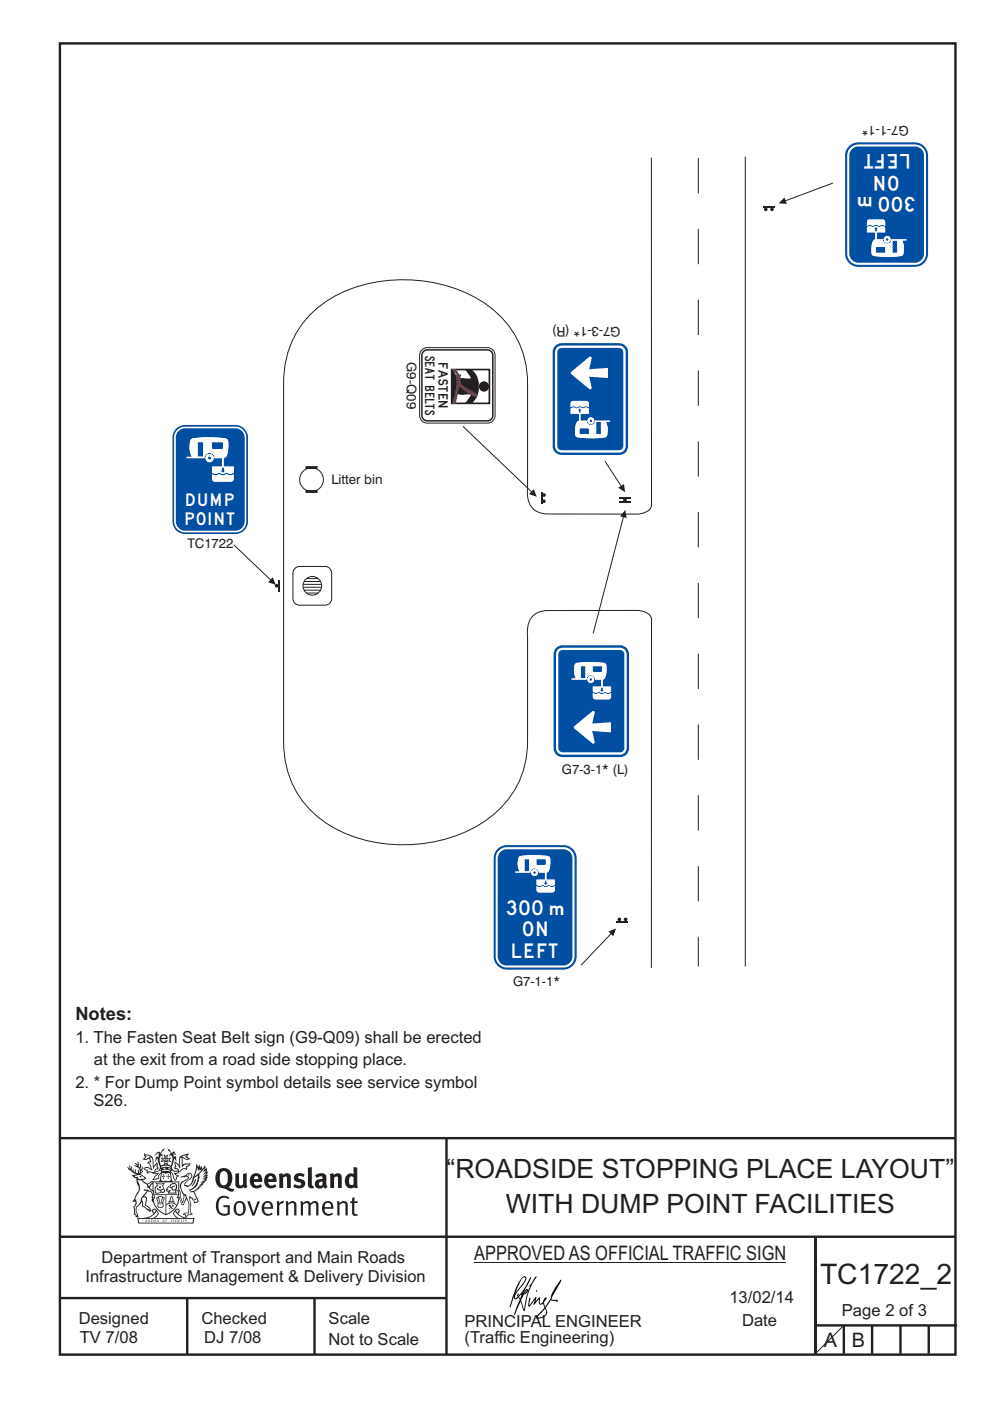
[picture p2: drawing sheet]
<svg xmlns="http://www.w3.org/2000/svg" width="210mm" height="297mm" viewBox="0 0 210 297" stroke-linecap="round" stroke-linejoin="round" font-family="sans-serif">
<g fill="none" stroke="#231f20" stroke-width=".51">
<path d="M12.7 9.2h190v278h-190zM12.7 241.3h189.9M94.7 241.4v45.8M12.7 275.2h82M12.7 262.2h190.1M39.7 275.2v12M66.7 275.2v12M173 262.2v24.8M173 281h30M179 281v6M185 281v6M191 281v6"/>
<path d="M197 281v6"/>
</g>
<path d="M100.6 267.7h66.2" fill="none" stroke="#231f20" stroke-width=".21"/>
<g fill="#231f20">
<path d="M47 248.5a2.55 2.55 0 0 0 0 2.7l.3 .1a.81 .81 0 0 0 1-.9v-.6a1.04 1.04 0 0 0-1.1-1.5zM46.3 248.1a1.82 1.82 0 0 1 2.1-.2 1.82 1.82 0 0 1 .9 1.9 2.29 2.29 0 0 1-.8 1.9l.7 .3h.5l-.2 .6a2.87 2.87 0 0 1-2-.7 2.12 2.12 0 0 1-1.7-3.1z" fill-rule="evenodd"/>
<path d="M49.9 248.9l.8-.2v2a.46 .46 0 0 0 .2 .6 .46 .46 0 0 0 .7-.2v-2.2l.7-.2v2.4l.2 .5-.6 .4-.2-.3a1.02 1.02 0 0 1-1.2 .2 1.02 1.02 0 0 1-.6-1.1z" fill-rule="evenodd"/>
<path d="M54 249.5l-.1 .5h.9a.49 .49 0 0 0-.2-.6 .49 .49 0 0 0-.6 .1zM53.4 249.2a1.34 1.34 0 0 1 1.6-.3 1.34 1.34 0 0 1 .6 1.5v.2h-1.7a.77 .77 0 0 0 .5 .8 .77 .77 0 0 0 .9-.3l.3 .4a1.59 1.59 0 0 1-2.1 .2 1.59 1.59 0 0 1-.4-2z" fill-rule="evenodd"/>
<path d="M57 249.5l-.1 .5h.9a.49 .49 0 0 0-.2-.6 .49 .49 0 0 0-.6 .1zM56.4 249.2a1.34 1.34 0 0 1 1.6-.3 1.34 1.34 0 0 1 .7 1.5v.2h-1.8a.77 .77 0 0 0 .5 .8 .77 .77 0 0 0 .9-.3l.3 .4a1.59 1.59 0 0 1-2 .2 1.59 1.59 0 0 1-.5-2z" fill-rule="evenodd"/>
<path d="M59.1 248.9l.8-.2 .1 .4a.95 .95 0 0 1 1-.3 .95 .95 0 0 1 .7 .8v2.3h-.8v-2.3a.46 .46 0 0 0-.8 .1v2.2h-.9z" fill-rule="evenodd"/>
<path d="M62.5 249.1a1.75 1.75 0 0 1 2.1-.1l-.2 .5-.6-.2a.43 .43 0 0 0-.6 .3l.4 .3a1.04 1.04 0 0 1 1.2 1.2 1.04 1.04 0 0 1-1.4 .9l-1.2-.4 .3-.6 1 .4 .4-.4a.88 .88 0 0 0-1-.5l-.4-.2-.1-.4z" fill-rule="evenodd"/>
<path d="M65.3 247.6l.8-.2 .1 3.8 .2 .2 .2 .5a.88 .88 0 0 1-1-.1 .88 .88 0 0 1-.3-1z" fill-rule="evenodd"/>
<path d="M67.8 250.6a.43 .43 0 0 0-.1 .7 .43 .43 0 0 0 .7-.1v-.7zM66.8 249.2a1.7 1.7 0 0 1 2.4 .1v1.8l.3 .4-.4 .5-.5-.3a1.03 1.03 0 0 1-1.7-.2 1.03 1.03 0 0 1 .8-1.5h.7v-.4a.8 .8 0 0 0-1.2 .1z" fill-rule="evenodd"/>
<path d="M69.9 248.9l.8-.2 .1 .4a.95 .95 0 0 1 1-.3 .95 .95 0 0 1 .7 .8v2.3h-.8v-2.3a.46 .46 0 0 0-.8 .1v2.2h-.8z" fill-rule="evenodd"/>
<path d="M74.3 249.5a1.48 1.48 0 0 0 0 1.7l.4 .1 .3-.2v-1.5l-.3-.2zM75 247.4l.8 .2 .1 4.3h-.7l-.1-.2a1.26 1.26 0 0 1-1.4 0 1.26 1.26 0 0 1-.6-1.3 1.29 1.29 0 0 1 .5-1.3 1.29 1.29 0 0 1 1.4-.2z" fill-rule="evenodd"/>
<path d="M46.4 253.9a1.72 1.72 0 0 1 2.2 0l-.2 .3a1.24 1.24 0 0 0-1.4-.1 1.24 1.24 0 0 0-.7 1.3 1.49 1.49 0 0 0 1.3 2l.7-.2v-1.3h-.9l-.1-.4h1.4v2a1.93 1.93 0 0 1-2.2-.1 1.93 1.93 0 0 1-.7-2.2l.2-.7z" fill-rule="evenodd"/>
<path d="M50.3 255.2a1.65 1.65 0 0 0 .3 2.2 .99 .99 0 0 0 1-1.5 .78 .78 0 0 0-.4-.8 .78 .78 0 0 0-.9 .1zM50 254.9a1.33 1.33 0 0 1 1.6-.1 1.33 1.33 0 0 1 .5 1.5 1.31 1.31 0 0 1-1.3 1.5 1.31 1.31 0 0 1-1.3-1.6l.1-.5z" fill-rule="evenodd"/>
<path d="M52.5 254.7l.4-.1 .9 2.6 .8-2.5h.5l-1.1 3h-.5z" fill-rule="evenodd"/>
<path d="M56.2 255.2l-.2 .7h1.4a.7 .7 0 0 0-.3-.8 .7 .7 0 0 0-.9 .1zM55.9 255a1.22 1.22 0 0 1 1.5-.2 1.22 1.22 0 0 1 .5 1.5h-1.9a.93 .93 0 0 0 .5 1 .93 .93 0 0 0 1.2-.2l.1 .3a1.43 1.43 0 0 1-1.7 .1 1.43 1.43 0 0 1-.6-1.7z" fill-rule="evenodd"/>
<path d="M58.7 254.8l.4-.2 .1 .5 .4-.3 .6-.2-.2 .6a.66 .66 0 0 0-.8 .6v1.9h-.4z" fill-rule="evenodd"/>
<path d="M60.6 254.8l.4-.2 .1 .5a.94 .94 0 0 1 1-.4 .94 .94 0 0 1 .8 .7v2.3h-.5l-.1-2.5a.81 .81 0 0 0-1.2 .3v2.2h-.4z" fill-rule="evenodd"/>
<path d="M63.7 254.7l.5-.1 .1 .5 .4-.3a.78 .78 0 0 1 1.1 .3 .9 .9 0 0 1 1-.5 .9 .9 0 0 1 .7 .8v2.3h-.4l-.1-2.5a.67 .67 0 0 0-1.1 .3v2.2h-.5v-2.4l-.4-.2-.7 .4v2.2h-.5z" fill-rule="evenodd"/>
<path d="M69 255.2l-.2 .7h1.4a.7 .7 0 0 0-.3-.8 .7 .7 0 0 0-.9 .1zM68.7 255a1.22 1.22 0 0 1 1.5-.2 1.22 1.22 0 0 1 .5 1.5h-1.9a.93 .93 0 0 0 .5 1 .93 .93 0 0 0 1.2-.2l.1 .3a1.44 1.44 0 0 1-1.7 .1 1.44 1.44 0 0 1-.6-1.7z" fill-rule="evenodd"/>
<path d="M71.4 254.8l.5-.2 .1 .5a.94 .94 0 0 1 1-.4 .94 .94 0 0 1 .7 .7v2.3h-.4l-.1-2.5a.81 .81 0 0 0-1.2 .3v2.2h-.5z" fill-rule="evenodd"/>
<path d="M74.7 254l.5-.2v.9h.7l-.1 .4h-.7l.1 2.2 .1 .1h.5l.1 .3a.75 .75 0 0 1-1.2-.6v-2h-.4v-.4h.4z" fill-rule="evenodd"/>
<path d="M30.8 244.9l1.1 .3-.9 .5h-.4l.5-.5zM31.8 245.5l.2-.1a2.44 2.44 0 0 1 .4 2l.1 .4 .7-1-.1 .6 .3 .3a.57 .57 0 0 0-.6 .8l-1-.2-.5 .2 .1-.5-.7-.2 .6-.2 1 .5 .1-.1-.6-1.3-.2-.1 .5-.1zM30.7 244.5l-.2 .4 .3 .4-.6 .4a1.04 1.04 0 0 0 1.4-.1l.2 .7h-.4l-.2 .4a.94 .94 0 0 1 .9 1.1l-.2-.1a1.16 1.16 0 0 0-1.5-.1l.3 .4 .4 .2 .1 .5 .2 .2v-.2a.94 .94 0 0 1 1.1 .2h.9l-1.2 1.2a1.13 1.13 0 0 0 1.2-.2l.4-.1-.1-.4 .5-.7a.83 .83 0 0 0-.6 1.1l-.3-.1-.7 .3 1.1-1.4-.5 .2-.5-.1 1.3-.5-.2-.2-.8 .4v-.3l.2-.2 .3 .1 .1-.3-.2-.4v-.6l-.2-.3-.6 .9v-.7a1.42 1.42 0 0 0-1.7-1.8z" fill-rule="evenodd"/>
<path d="M38.5 245.3l.5-.3 .7-.1-.6 .3 .8 .5h-.3zM38.3 245.5h.2l.1 2a1.69 1.69 0 0 1 1.5-.7l-.7 .5 .1 .5a1.1 1.1 0 0 0-1.5 .6l-.1-.5-.2-.2h-.5l.2-.4-.2-.7a1.42 1.42 0 0 1 .8 1.1l.2-.1zM37.1 246.2l.1 1-.2 .3v.5l.6-.1 .1 .2a.96 .96 0 0 1-1.1-.1l-.1 .1a1.06 1.06 0 0 0 1.3 .2v.1a.72 .72 0 0 1-1 .2l.3 .5 .6 .3-.4 .1-.1 .7-.3-.4-.3-1.1-.4-.4 .4 .9a1.54 1.54 0 0 0 .6 1.2l.2-.3a.58 .58 0 0 1 .5-.7l.1-.2h-.3l-.4-.3 .9-.5a.93 .93 0 0 1 1.1-.5l.1 .2 .2-.1 .1-.5a.99 .99 0 0 0 .7-.9l-1.3 .1-.4 .3v-1.5l.9 .4 .8-.3h-.3l-.5-.4 .4-.7-.7 .2a1.46 1.46 0 0 0-1.3 2.1v.4l-.2-.4z" fill-rule="evenodd"/>
<path d="M35.6 248.9l.2 .1-.1 .4h.3l-.3 .1v.5l-.1-.6h-.3l.3-.1z" fill-rule="evenodd"/>
<path d="M34.6 248.9l.2 .1-.1 .3 .4 .1h-.4v.6l-.1-.5-.3-.1h.3z" fill-rule="evenodd"/>
<path d="M34.3 248.8a.57 .57 0 0 1 .9 .2 .57 .57 0 0 1 .9-.2l.2 1.4-.2 .1a.57 .57 0 0 1-.9-.1 .69 .69 0 0 1-1.1 0zM34.2 248.1l-.3 2.1-.2 .4h2.9l-.1-.4-.3-2.1h-.2v.3l-.8-.1-.9 .1 .1-.3z" fill-rule="evenodd"/>
<path d="M34.2 252.4a.3 .3 0 0 0 .6 0 .3 .3 0 0 0-.6 0zM33.3 251l.3 .3-.3 .3a.79 .79 0 0 0 0 1.3l.8-.2-.1-.3a.55 .55 0 0 1-.7-.6h.1l.1 .3 .4 .1 .8-.2-.4-.7 .4-.3-.7 .1zM33 250.7l1.1 .2 .9-.2-.4 .7 .4 1.1a.56 .56 0 0 1-.8 .3l-.2 .1a.73 .73 0 0 1-.9 .1 .73 .73 0 0 1-.3-.9v-.4l.5-.4z" fill-rule="evenodd"/>
<path d="M35.6 251.9l.7-.5a.58 .58 0 0 1 1-.1 .58 .58 0 0 1-.5 .9l-.2-.3a.43 .43 0 0 1 .6-.3v-.1a.57 .57 0 0 0-.8 .2l-.2-.1-.3 .2 .4 .1a.55 .55 0 0 0 .9 .5v.5h-1.3l.3-.4-.1-.2-.6 .1 .2-.2-.2-.1zM35.4 251.8l-.1 .2a.39 .39 0 0 0 .2 .7l.3-.1-.2 .5h1.9l-.1-.8a.86 .86 0 0 0-.1-1.4 .86 .86 0 0 0-1.3 .4z" fill-rule="evenodd"/>
<path d="M36 254.8h.8v.2h-.8zM36.4 253.8l.2 .8h-.4zM36.4 253.5l-.3 .5-.1 .6h-.2v.4l-.7 .4 .1 .2a1.48 1.48 0 0 1 2.2 .1l.2-.1-.6-.5v-.5h-.2l-.1-.6z" fill-rule="evenodd"/>
<path d="M35.8 255.4l.3 .1 .2 .3 .3-.2-.2-.2a.38 .38 0 0 1 .4 .5l-.1-.2-.3 .3 .3 .2-.3 .2-.1-.3-.4 .3-.1-.2 .4-.3-.2-.1-.1 .1z" fill-rule="evenodd"/>
<path d="M34.5 254h.2v.2l-.3 .6h-.1zM33.6 255.3h.9v.2a.55 .55 0 0 1-.8 .4v-.2h-.2zM33.4 254h.2l.2 .8h-.2zM33.6 255h.8l.1 .1-.8 .1zM33.8 253.7h.5l-.2 1.1h-.2zM33.3 253.8l-.1 .3 .3 1.2a.48 .48 0 0 0-.1 .5 .48 .48 0 0 0 .4 .3l.6-.1a.49 .49 0 0 0 .2-.7l.3-1.2-.1-.3a1.42 1.42 0 0 0-1.5 0z" fill-rule="evenodd"/>
<path d="M33.6 251.6h.5l.1 .3h-.4z" fill-rule="evenodd"/>
<path d="M41.3 250.1l.3-.2-.2 .9-.6 .7h-.2l.5-.7z" fill-rule="evenodd"/>
<path d="M39.7 249l.3-.2 .5 .2a.88 .88 0 0 1-.6 1.1 1.22 1.22 0 0 0-.8 1.3l.5 .2a.72 .72 0 0 0 .9-.4l.5-.8 .2-.6 .8-.6v.3a2.85 2.85 0 0 1-2 2.8l.1 .1a2.13 2.13 0 0 0 1.9-1.5l-.1-.2a2.01 2.01 0 0 0 .3-1.8l1.2-1.3-.4 1 .7-.5-.7 1 .8-.4-.8 .8 .7-.1-.9 .5 .8-.1-.8 .4h.7l-.8 .3 .3 .2h-.4l.2 .4-.4-.1 .2 .3h-.4l.1 .3h-.1a2.16 2.16 0 0 1-2 1l.1 .2h.4a.76 .76 0 0 1 .7 .7l.5 1.2-.6 .2a1.45 1.45 0 0 0-1.2-1.3l.3 1.8-.1 1.9 .4 .2a1.07 1.07 0 0 0-1.2 .4v-.3l-.5-.2a.87 .87 0 0 1 1-.1l.1-.7a4.4 4.4 0 0 0-.6-3.1l-.1-.3h-.2a2.16 2.16 0 0 1-.7-2.2l.3-.3 1.2-.8a.55 .55 0 0 0-.4-.7zM37.8 252.4a.76 .76 0 0 1 .3 1.1l.6 1.6 .4-1.7 .2 .1a.61 .61 0 0 1-.1 .9l-.3 .9h-.2l-.7-1.6-.3 .1a1.18 1.18 0 0 0 .1-1.4zM41.8 247.5l.2 .8 .3-.6v.6l.3-.5a1.9 1.9 0 0 1-1.1 1.4l-.3 .3zM38.2 249.6l1.4-.1 .2 .1v.3l-.5 .3a1.26 1.26 0 0 0-1 1.9l.2 .7a1.84 1.84 0 0 1 .2 2l-.4-1.3a.96 .96 0 0 0-.4-1.3l-.4 .3a.78 .78 0 0 1-.1 1.3l.2 .2h.4l.4 1.1a.38 .38 0 0 0 .2 .4 .38 .38 0 0 0 .4-.1l.6-1.2a2.94 2.94 0 0 1 .3 2.5v.5l-.8-.1-.3 .4v.2l.4-.1 .1 .4 .2 .1a1.02 1.02 0 0 1 1.3-.5l-.1-.4-.3-.1 .2-1.7-.3-1.4 .1 .1a1.14 1.14 0 0 1 .7 .9 .63 .63 0 0 0 .9-.2 .63 .63 0 0 0-.2-.8l-.6-1.3 .9-.6 .2-.3 .2-.1v-.2h.3l-.1-.3h.4l-.1-.3 .5-.1-.2-.2 .5-.4 .1-.2-.3 .1 .5-.6-.3 .1 .3-.6-.4 .1 .4-.5v-.3l-.3 .2 .1-.6v-.3l-.4 .3-.1-.8-.5 .8-.2-.7-.2 .5-.3-.8-.1 .6-.5-.8-.1 1.4-.7 1.9a1.81 1.81 0 0 1-.9 1.4l-.6-.2a1.75 1.75 0 0 1 1.1-1.2 .75 .75 0 0 0 .1-1.3 .75 .75 0 0 0-1.2 .5z" fill-rule="evenodd"/>
<path d="M41.2 254.2l.3-.1 .1 .3h-.4z" fill-rule="evenodd"/>
<path d="M29.4 258.4h11.6l-.2 .8h-11.3zM31.3 258.2l.5-.1a2.48 2.48 0 0 0 1.4-1.3l.2 .6-.5 .5-.4 .3zM32.5 256.6l.3-.2 .2 .2-.3 .6zM37.2 256.8a2.65 2.65 0 0 0 1.8 1.4h-1.1l-.5-.3-.5-.5zM37.4 256.6l.2-.2 .3 .2-.3 .6zM29.2 258.2l.1 1.2h11.7l.3-1.1-.2-.1a4.1 4.1 0 0 1-3.3-.9l.3-.4-.1-.5a1.06 1.06 0 0 0-1.3 .9l.2 .4 .6 .5h-4.7l.3-.1a.84 .84 0 0 0 .6-.7 .84 .84 0 0 0-.5-.9l-.3-.2-.5 .1-.1 .5 .3 .4a4.2 4.2 0 0 1-3.4 .9z" fill-rule="evenodd"/>
<path d="M31 258.7l.1 .2h-.2zM31 258.6l-.3 .5 .4-.1 .2 .1z" fill-rule="evenodd"/>
<path d="M31.3 258.6h.2v.4a.25 .25 0 0 0 .3-.1 .25 .25 0 0 0-.1-.3h.1a.29 .29 0 0 1 0 .4 .29 .29 0 0 1-.4 0 .29 .29 0 0 1 0-.4z" fill-rule="evenodd"/>
<path d="M32.2 258.6a.22 .22 0 0 1 .3 .2 .22 .22 0 0 1-.3 .2zM32 258.6v.5a.33 .33 0 0 0 .5-.1 .33 .33 0 0 0 0-.4 .33 .33 0 0 0-.5 0z" fill-rule="evenodd"/>
<path d="M32.9 258.7l.1 .2h-.2zM32.9 258.6l-.2 .5 .3-.1 .2 .1z" fill-rule="evenodd"/>
<path d="M33.3 258.6h.2v.2l.3-.2-.2 .2 .2 .3-.3-.2-.1 .2h-.1l.2-.3z" fill-rule="evenodd"/>
<path d="M34.7 258.7l.1 .2h-.2zM34.7 258.6l-.3 .5 .4-.1 .2 .1z" fill-rule="evenodd"/>
<path d="M35 258.6h.4h-.1v.5h-.2l.1-.5z" fill-rule="evenodd"/>
<path d="M36.2 258.6h.3h-.2v.2h.2h-.2l.1 .3h-.2z" fill-rule="evenodd"/>
<path d="M36.7 258.6h.2v.5h-.2z" fill-rule="evenodd"/>
<path d="M37.3 258.6a.22 .22 0 0 1 .3 .2 .22 .22 0 0 1-.3 .2zM37.1 258.6v.5a.33 .33 0 0 0 .5-.1 .33 .33 0 0 0 0-.4 .33 .33 0 0 0-.5 0z" fill-rule="evenodd"/>
<path d="M37.8 258.6h.3h-.1v.2h.1h-.1v.2l.1 .1h-.3z" fill-rule="evenodd"/>
<path d="M38.3 258.6h.3l-.1 .4 .2 .1h-.4z" fill-rule="evenodd"/>
<path d="M38.9 258.6h.2v.5h-.2z" fill-rule="evenodd"/>
<path d="M39.3 258.6h.2l-.2 .1 .2 .2-.1 .2h-.1v-.2l.2 .1z" fill-rule="evenodd"/>
<path d="M34.2 247.4a1.51 1.51 0 0 1 2 .2 2.67 2.67 0 0 0-2.1 0zM35.7 247.6l.4 .2 .1 .2-.4-.1zM34.6 247.7l.4-.1 .2 .2h-.4zM34 247.9l.3 .1-.3 .1zM34.9 246.9l.3-.2 .2 .2zM34.9 245.7h.2v.4h-.2zM35 245.1l.2 .2 .2-.2-.1 .4h-.2zM35.1 246.3h.2l.1 .4-.2-.2-.2 .2zM35.3 245.7h.2v.4h-.2zM34.4 245.7l.3 .1v.2l-.3 .1 .2-.2zM35.7 245.8l.3-.1-.2 .2 .2 .2-.4-.1zM32.7 244.9l1-.5-.1 1-.2-.1-.4 .1-.2 1.1 .5-1 .2 .9a1.84 1.84 0 0 1 .3 1.7l.4 .1a2.48 2.48 0 0 1 2.2 .1l.2-.3-.2-.7 .7-1.7 .4 .6-.2-1-.2-.1-.2 .3v-.9l.6 .4-.6-.7h-.3l-.1 .4-.5-.8-.5-.3 .2 .4 .5 .6-.4 .7 .4-.3a2.06 2.06 0 0 1 0 2.2l-.6-.2-.1-.6 .1-.1 .8 .2-.4-.5 .4-.5-.7 .2-.2-.2 .2-.7-.5 .4-.5-.4 .2 .7-.2 .2-.7-.2 .4 .5-.4 .5 .7-.2 .2 .1-.2 .6-.5 .2a2.02 2.02 0 0 1 0-2.2l.3 .5-.1-.6-.3-.1 .8-1.2-.5 .3-.4 .7-.2-.3a.8 .8 0 0 0-.8 .5z" fill-rule="evenodd"/>
<path d="M29.2 250.1l.3 .2a.61 .61 0 0 1 .8 .3l.3 .2a.8 .8 0 0 1 .6 1l.4 .1 .5 .6a1 1 0 0 1 .5 1l-.1 .7v-.5h-.1a.96 .96 0 0 0-.8-1.3l-.3-.2h-.6l-.1-.1-.2 .1 .2 .3h.5l-1.1 1.4-.2 .9-.4 .6a1.33 1.33 0 0 0-.5 1.8l.2 .5a1.26 1.26 0 0 1-.5-1.4l-.1-.4a1.56 1.56 0 0 0 .4-1.7l-.3 .2 .2-.5a3.2 3.2 0 0 0 .7-3zM30.4 253.9h.4a2.06 2.06 0 0 1-.1 1.6l.7 .5 .4 .5-.6-.2-.8-.6-.1-.9a.51 .51 0 0 1 .1-.9zM28.6 249.3a1.52 1.52 0 0 1 2.1 .6l-1.1 .1-.2-.1-.2-.4-.4 .1zM27.5 247v.8l-.3-.4-.2 .1a3.1 3.1 0 0 0 2 1.5l-1 .1 .5 .6 .5 .1v1.1a1.84 1.84 0 0 1-.2 2.5l-.4 .9-.4 .4 .3 .1 .4-.1 .1 .4-.2 .5-.3 .2 .1 1.8 .2-.1 .2 .6h.2l.4-.1-.1-.5a1.3 1.3 0 0 1-.1-1.6l.8-1.1 .2 1.1 .6 .2 .4 .6 .2-.2 .2 .4 .5-.1a1.85 1.85 0 0 0-1.2-1.3l.1-.3a1.39 1.39 0 0 0 0-1.5h-.5l.5-.6a.66 .66 0 0 1 .9-.4 .66 .66 0 0 1 .3 .9l-.1 .4h.2v.1l-.2 .3 .2 .5 .2-.3a2.24 2.24 0 0 0 .1-2.2 .73 .73 0 0 1-.7-.6 .73 .73 0 0 1 .5-.8l.1-.2a.94 .94 0 0 0-.9 .8 .48 .48 0 0 1-.1-.5 .48 .48 0 0 1 .5-.3l.5-.3a.51 .51 0 0 0-.8 .2l-.5 .3-1-.8 .6-.1 .1-.5-1.1-.7 .5-.4v-.4l-.5 .5 .1-.2a.69 .69 0 0 0 .2-1.1v.5l-.3 .2 .1-1.1-.3-.2 .1 .6-.1 .2-.4-1.2v.6l-.7-.3 .6 .6-.6-.2 .2 .3a1 1 0 0 1 .8 1.5l-.2-.8v.8l-.5-.2-.1-.7-.2 .6-.2-.1v-.6l-.2 .4-.2-.2 .1-.7-.2 .5z" fill-rule="evenodd"/>
<path d="M29.5 249.5l.3-.2 .3 .3z" fill-rule="evenodd"/>
<path d="M32.4 250.5h5.6v2l-.2-.1v-1.7h-5.2v2.5h5.2v-.8l.1 .2-.1 1.1v-.3h-2.5v4a4.1 4.1 0 0 0 2.6-3.6l.1-.1a4 4 0 0 1-2.8 3.9 4.2 4.2 0 0 1-2.8-4.7l.1 1.3 .1-.1a3.8 3.8 0 0 0 2.5 3.3v-4h-2.5l-.2-.9z" fill-rule="evenodd"/>
<circle cx="40" cy="249.1" r=".17"/>
</g>
<g fill="#000">
<path d="M111.6 273.7l.2-.2-.5 .7zM110.4 274.5l.2 .1-.3 .8-.2-.5zM110.9 270.9h.5a9.3 9.3 0 0 1-2 3.1l-.1 .3 1-2.5zM110.6 271a14.7 14.7 0 0 0-2.2 4.9l-.3 1.2 .1 .1 .8-2.3a.42 .42 0 0 0 .2 .6 .42 .42 0 0 0 .6-.3l.2-.1 .2 .5-1.1 3.2h.2l1.1-2.9 .6 1.9 .2 .2 .2-.5a13.5 13.5 0 0 1 2-6.2l.4-.5-.1-.2-1.6 2.1 .4-.1a14.9 14.9 0 0 0-1.3 5.1l-.4-1.1a1.39 1.39 0 0 1 .2-1.9l.1-.2a.92 .92 0 0 0 .8-1.2 .75 .75 0 0 0-.8 .7l-.1 .2 1.6-3.4h-.1l-.4 .7a10.5 10.5 0 0 1-2.2 3.3l.2-.5a.32 .32 0 0 0-.4 .2 .32 .32 0 0 0 .1 .4l-.5 .4a3.2 3.2 0 0 1 1.1-2.3l.5-.6a2.49 2.49 0 0 0 .7-1.6l-.4-.2z" fill-rule="evenodd"/>
<path d="M113.7 273.6l.3 .2h-.3z" fill-rule="evenodd"/>
<path d="M115.6 277.5a1.15 1.15 0 0 1 .1 1.3 1.15 1.15 0 0 1-1.2 .5l-.6 .1zM112.2 275.2l-.2 1.6 .2 .2 1.2-1.5-.2 1.1 1.1-1.1a.94 .94 0 0 0 .4 1.1l.5-.3 .3 .9-1.2 1.3a.98 .98 0 0 0-.5 1 1.9 1.9 0 0 0 2.3-1.3l-.1-.2a1.02 1.02 0 0 1 .2-1.4l.6-1 1.5 .3-.2-.4v.2l-1.1-.1v-.3l2-3.6 .1-.2-.2-.2-1.7 2.8a6.6 6.6 0 0 1-1.6 2.9l-.1-.2a1.01 1.01 0 0 1 .4-1.4l.1-.2-.3-.1-.4 .4-.1 .5-.6 .4-.1-.4 .1-.9-.2-.1-.9 1 .3-1h-.2l-1.4 1.8 .3-1.5v-.1z" fill-rule="evenodd"/>
</g>
<g fill="none" stroke="#231f20" stroke-width=".21">
<path d="M138.2 33.4v73.7a2.78 2.78 0 0 1-3.1 1.9h-18.8a4.1 4.1 0 0 1-4.4-4.6v-23.1a20.1 20.1 0 0 0-10.6-18 32.4 32.4 0 0 0-30.5-.4 20.1 20.1 0 0 0-10.6 18.3v76a20.4 20.4 0 0 0 13.4 19.6 32.2 32.2 0 0 0 30.2-3.4 19.8 19.8 0 0 0 8.1-16.2v-22.2a4.9 4.9 0 0 1 1.9-5l1.5-.5 1-.1 19.3 .1a2.58 2.58 0 0 1 2.6 1.8v73.9M148.1 33.5v7.5M158.1 33.2v171.7M148.1 48.5v7.5M148.1 63.5v7.5M148.1 78.5v7.5M148.1 93.6v7.5M148.1 108.6v7.5M148.1 123.6v7.5M148.1 138.6v7.5M148.1 153.6v7.5M148.1 168.6v7.5"/>
<path d="M148.1 183.6v7.5M148.1 198.6v6.3"/>
</g>
<path d="M130.8 195.4h2.4" fill="none" stroke="#231f20" stroke-width=".41"/>
<g fill="#231f20">
<circle cx="131.4" cy="194.9" r=".39"/>
<circle cx="132.7" cy="194.9" r=".39"/>
</g>
<path d="M59.2 123v2.4" fill="none" stroke="#231f20" stroke-width=".41"/>
<circle cx="58.7" cy="124.2" r=".39" fill="#231f20"/>
<path d="M161.9 43.9h2.4" fill="none" stroke="#231f20" stroke-width=".41"/>
<g fill="#231f20">
<circle cx="163.7" cy="44.4" r=".39"/>
<circle cx="162.4" cy="44.4" r=".39"/>
</g>
<path d="M114.9 104.4v2.4" fill="none" stroke="#231f20" stroke-width=".41"/>
<g fill="#231f20">
<circle cx="115.4" cy="105" r=".39"/>
<circle cx="115.4" cy="106.3" r=".39"/>
</g>
<path d="M131.3 106.5h2.4M131.3 105.5h2.4" fill="none" stroke="#231f20" stroke-width=".41"/>
<circle cx="132.5" cy="106" r=".39" fill="#231f20"/>
<g fill="none" stroke="#231f20" stroke-width=".21">
<path d="M132.2 109.5l-6.4 24.8"/>
<circle cx="66.1" cy="101.7" r="2.51"/>
</g>
<g fill="#231f20" stroke="#231f20" stroke-width=".21">
<path d="M64.9 98.9h2.3v.4h-2.3z" fill-rule="evenodd"/>
<path d="M64.9 104h2.3v.4h-2.3z" fill-rule="evenodd"/>
</g>
<path d="M132.6 108.1l.3 1.7-1.4-.3z" fill="#231f20"/>
<path d="M128.3 97.8l3.5 5.3" fill="none" stroke="#231f20" stroke-width=".21"/>
<path d="M131.1 103.4l1.2-.8 .3 1.8z" fill="#231f20"/>
<path d="M98.2 90.4l14.6 13.9" fill="none" stroke="#231f20" stroke-width=".21"/>
<path d="M113.2 103.7l.7 1.6-1.7-.5z" fill="#231f20"/>
<path d="M49.6 115.5l7.9 7.5" fill="none" stroke="#231f20" stroke-width=".21"/>
<path d="M57.9 122.4l.6 1.6-1.6-.6z" fill="#231f20"/>
<path d="M129.6 197.9l-6.4 6.7" fill="none" stroke="#231f20" stroke-width=".21"/>
<path d="M129 197.5l1.7-.6-.6 1.6z" fill="#231f20"/>
<path d="M176.6 38.8l-10.1 3.8" fill="none" stroke="#231f20" stroke-width=".21"/>
<path d="M166.4 41.9l.5 1.3-1.7-.1z" fill="#231f20"/>
<g fill="none" stroke="#231f20" stroke-width=".21">
<path d="M62.4 120.7l.7-.5 .4-.1h5.5a1.4 1.4 0 0 1 1.3 1.4v5.4a1.4 1.4 0 0 1-1.3 1.4h-5.5a1.4 1.4 0 0 1-1.4-1.4v-5.4zM64.3 123.9h3.9M64.3 124.5h3.9M64.5 125.1h3.5M64.5 123.3h3.5M65 125.7h2.5M65 122.7h2.5"/>
<circle cx="66.2" cy="124.2" r="1.98"/>
</g>
<path d="M89.5 74.2l.7-.4 .4-.1h12.8a1.62 1.62 0 0 1 1.6 1.6v12.8a1.62 1.62 0 0 1-1.6 1.6h-12.8a1.62 1.62 0 0 1-1.6-1.6v-12.8l.1-.4z" fill-rule="evenodd" fill="#fff" stroke="#231f20" stroke-width=".21"/>
<path d="M89.8 74.3l.8-.3h12.8a1.3 1.3 0 0 1 1.3 1.3v12.8a1.3 1.3 0 0 1-1.3 1.3h-12.8a1.3 1.3 0 0 1-1.3-1.3v-12.8z" fill-rule="evenodd" fill="#231f20"/>
<path d="M89.9 74.7l.7-.4h12.8a.98 .98 0 0 1 1 1v12.9a.98 .98 0 0 1-1 .9h-12.8a.98 .98 0 0 1-1-1v-12.8z" fill-rule="evenodd" fill="#fff"/>
<path d="M95.8 78.3l.6 .5 .8 1.5 1-.2 1.7 .1-1.3-1.8h1.5a5.2 5.2 0 0 1 0 7.1h-1.5l1.3-1.8h-1.7l-1-.2-.8 1.5-.6 .5z" fill-rule="evenodd" fill="#231f20"/>
<path d="M95.8 78.3h8v7.2h-8z" fill="none" stroke="#231f20" stroke-width=".35"/>
<circle cx="102.6" cy="81.9" r="1.09" fill="#231f20"/>
<path d="M96.8 80.8h.9v.4h-.9z" fill="#ed1c24"/>
<path d="M96.9 79.5h.7v.9h-.7z" fill-rule="evenodd" fill="#ed1c24" stroke="#ed1c24" stroke-width=".21"/>
<path d="M97 79.6h.5v.7h-.5z" fill-rule="evenodd" fill="#fff" stroke="#ed1c24" stroke-width=".21"/>
<g fill="#ed1c24" stroke="#ed1c24" stroke-width=".21">
<path d="M97.1 79.8h.3v.3h-.3z" fill-rule="evenodd"/>
<path d="M97.1 80.4h.3v.3l-.1-.2-.2 .2z" fill-rule="evenodd"/>
</g>
<g fill="#ed1c24">
<path d="M97.2 80.6l.2 .2h-.3z" fill-rule="evenodd"/>
<path d="M96.9 81.2h.7l1 .9 2.7 1.6-.2 .6-2.5-1.4-1.2-1.1-.8 3.7h-.7l.6-2z" fill-rule="evenodd"/>
<path d="M95.8 78.3h.9l.7 1.2h-.5z" fill-rule="evenodd"/>
</g>
<path d="M118 137.4l.8-.5 .5-.1h12.3a1.87 1.87 0 0 1 1.8 1.9v19.9a1.87 1.87 0 0 1-1.8 1.9h-12.3a1.87 1.87 0 0 1-1.9-1.9v-19.9l.1-.5z" fill-rule="evenodd" fill="#004fa3"/>
<path d="M118.2 137.9l.6-.5 .5-.1h12.2a1.38 1.38 0 0 1 1.4 1.4v19.9a1.38 1.38 0 0 1-1.4 1.4h-12.2a1.38 1.38 0 0 1-1.4-1.4v-19.9z" fill-rule="evenodd" fill="#fff"/>
<path d="M118.7 138.1l.6-.3h12.2a.87 .87 0 0 1 .9 .9v19.9a.87 .87 0 0 1-.9 .9h-12.2a.87 .87 0 0 1-.9-.9v-19.9z" fill-rule="evenodd" fill="#004fa3"/>
<g fill="#fff">
<path d="M121.8 153.9l4-3.2 .3 .4-.5 2.3 4-.3v2.2l-4-.3 .5 2.3-.3 .4-4-3.2-.1-.3z" fill-rule="evenodd"/>
<path d="M125.7 146.9l.1 1.1 .4 .3 3.2-.1 .2-.4v-.9l-.4 .2h-.5a.46 .46 0 0 0-.8 0h-.5a.46 .46 0 0 0-.8 0h-.5zM122 140.7a3.9 3.9 0 0 0 .1 3.2h-.9v.2h3.2a.89 .89 0 0 1 .9-.9 .89 .89 0 0 1 .9 .9h1.3v1.5h-1.8v1l.4 .2h.5a.46 .46 0 0 1 .8 0h.5a.46 .46 0 0 1 .8 0h.5l.4-.2v-1h-1.8v-1.5a1.63 1.63 0 0 0 .8-1.8v-.7a.92 .92 0 0 0-.2-.9 .92 .92 0 0 0-1-.2l-3-.1-2 .1zM124.6 144.1a.74 .74 0 0 1 1.4 0 .74 .74 0 0 1-1.4 0zM125 144.1a.3 .3 0 0 1 .6 0 .3 .3 0 0 1-.6 0zM123.2 141.2h1v2.6h-1zM125.7 141.2l.1 1.3h1.7l.2-.1v-1.2zM127.5 145.8h.4v.5h.2l-.4 .4-.5-.4h.3z" fill-rule="evenodd"/>
<path d="M125.7 146.9l.1 1.1 .4 .3 3.2-.1 .2-.4v-.9l-.4 .2h-.5a.46 .46 0 0 0-.8 0h-.5a.46 .46 0 0 0-.8 0h-.5zM122 140.7a3.9 3.9 0 0 0 .1 3.2h-.9v.2h3.2a.89 .89 0 0 1 .9-.9 .89 .89 0 0 1 .9 .9h1.3v1.5h-1.8v1l.4 .2h.5a.46 .46 0 0 1 .8 0h.5a.46 .46 0 0 1 .8 0h.5l.4-.2v-1h-1.8v-1.5a1.63 1.63 0 0 0 .8-1.8v-.7a.92 .92 0 0 0-.2-.9 .92 .92 0 0 0-1-.2l-3-.1-2 .1zM124.6 144.1a.74 .74 0 0 1 1.4 0 .74 .74 0 0 1-1.4 0zM125 144.1a.3 .3 0 0 1 .6 0 .3 .3 0 0 1-.6 0zM123.2 141.2h1v2.6h-1zM125.7 141.2l.1 1.3h1.7l.2-.1v-1.2zM127.5 145.8h.4v.5h.2l-.4 .4-.5-.4h.3z" fill-rule="evenodd"/>
</g>
<path d="M105.3 180.2a2.8 2.8 0 0 1 2.2-1h12a2.81 2.81 0 0 1 2.8 2.8v20.8a2.81 2.81 0 0 1-2.8 2.8h-12a2.81 2.81 0 0 1-2.8-2.8v-20.8l.1-.7z" fill-rule="evenodd" fill="#004fa3"/>
<path d="M105.7 180.5a2.35 2.35 0 0 1 1.8-.9h12a2.35 2.35 0 0 1 2.4 2.4v20.8a2.35 2.35 0 0 1-2.4 2.3h-12a2.35 2.35 0 0 1-2.4-2.3v-20.8l.1-.6z" fill-rule="evenodd" fill="#fff"/>
<path d="M106.1 180.6l.9-.5h.5h12a1.91 1.91 0 0 1 1.9 1.9v20.8a1.91 1.91 0 0 1-1.9 1.9h-12a1.91 1.91 0 0 1-1.9-1.9v-20.8v-.5z" fill-rule="evenodd" fill="#004fa3"/>
<g fill="#fff">
<path d="M113.8 187.8l.1 1.2 .4 .2 3.1-.1 .3-.4v-.9l-.4 .3h-.5a.46 .46 0 0 0-.8 0h-.5a.46 .46 0 0 0-.8 0h-.5zM110.1 181.7a3.9 3.9 0 0 0 .1 3.1h-.9v.2h3.2a.89 .89 0 0 1 .9-.9 .89 .89 0 0 1 .9 .9h1.3v1.5h-1.8v1.1l.4 .2h.5a.46 .46 0 0 1 .8 0h.5a.46 .46 0 0 1 .8 0h.5l.4-.2v-1.1h-1.8v-1.5a1.63 1.63 0 0 0 .8-1.7v-.8a.92 .92 0 0 0-.2-.9 .92 .92 0 0 0-1-.2l-3.1-.1-2 .2zM112.6 185a.75 .75 0 0 1 1.5 0 .75 .75 0 0 1-1.5 0zM113.1 185a.3 .3 0 0 1 .6 0 .3 .3 0 0 1-.6 0zM111.2 182.2h1.1v2.6h-1.1zM113.8 182.2l.1 1.2h1.6l.3-.1v-1.1zM115.5 186.7h.4v.5h.3l-.5 .5-.4-.5h.2z" fill-rule="evenodd"/>
<path d="M113.8 187.8l.1 1.2 .4 .2 3.1-.1 .3-.4v-.9l-.4 .3h-.5a.46 .46 0 0 0-.8 0h-.5a.46 .46 0 0 0-.8 0h-.5zM110.1 181.7a3.9 3.9 0 0 0 .1 3.1h-.9v.2h3.2a.89 .89 0 0 1 .9-.9 .89 .89 0 0 1 .9 .9h1.3v1.5h-1.8v1.1l.4 .2h.5a.46 .46 0 0 1 .8 0h.5a.46 .46 0 0 1 .8 0h.5l.4-.2v-1.1h-1.8v-1.5a1.63 1.63 0 0 0 .8-1.7v-.8a.92 .92 0 0 0-.2-.9 .92 .92 0 0 0-1-.2l-3.1-.1-2 .2zM112.6 185a.75 .75 0 0 1 1.5 0 .75 .75 0 0 1-1.5 0zM113.1 185a.3 .3 0 0 1 .6 0 .3 .3 0 0 1-.6 0zM111.2 182.2h1.1v2.6h-1.1zM113.8 182.2l.1 1.2h1.6l.3-.1v-1.1zM115.5 186.7h.4v.5h.3l-.5 .5-.4-.5h.2z" fill-rule="evenodd"/>
</g>
<path d="M37.6 90.7l1-.5 .6-.1h10.7a2.68 2.68 0 0 1 2.7 2.7v17.8a2.68 2.68 0 0 1-2.7 2.6h-10.7a2.68 2.68 0 0 1-2.6-2.6v-17.8a2.67 2.67 0 0 1 1-2.1z" fill-rule="evenodd" fill="#004fa3"/>
<path d="M37.8 91l.9-.5 .5-.1h10.7a2.32 2.32 0 0 1 2.3 2.4v17.8a2.32 2.32 0 0 1-2.3 2.3h-10.7a2.32 2.32 0 0 1-2.3-2.3v-17.8a2.31 2.31 0 0 1 .9-1.8z" fill-rule="evenodd" fill="#fff"/>
<path d="M37.9 91.4l.8-.5 .5-.1h10.7a1.97 1.97 0 0 1 2 2v17.8a1.97 1.97 0 0 1-2 1.9h-10.7a1.97 1.97 0 0 1-1.9-1.9v-17.8l.1-.6z" fill-rule="evenodd" fill="#004fa3"/>
<g fill="#fff">
<path d="M45 100.5v1a.6 .6 0 0 0 .6 .6h3.4a.6 .6 0 0 0 .6-.6v-1l-.8 .3-.8-.3-.7 .3-.8-.3-.8 .3zM40.5 93.2a4.6 4.6 0 0 0 .2 3.7h-1.1v.2h3.8a1.06 1.06 0 0 1 1.1-1.1 1.06 1.06 0 0 1 1 1.1h1.6v1.8h-2.1v1.3l.7 .3 .8-.4 .8 .4 .7-.4 .5 .3 .9-.1 .2-.1v-1.3h-2.1v-1.8a.73 .73 0 0 0 .7-.6 5.6 5.6 0 0 0 0-3.4l-1.2-.3-3.1-.1-3 .2zM43.6 97.1a.88 .88 0 0 1 1.7 0 .88 .88 0 0 1-1.7 0zM44.1 97.1a.35 .35 0 0 1 .7 0 .35 .35 0 0 1-.7 0zM41.9 93.7h1.2v3.1h-1.2zM44.9 93.7v1.2l.2 .3h1.9l.3-.1v-1.4zM47 99.1h.5v.6h.3l-.5 .6-.6-.6h.3z" fill-rule="evenodd"/>
<path d="M45 100.5v1a.6 .6 0 0 0 .6 .6h3.4a.6 .6 0 0 0 .6-.6v-1l-.8 .3-.8-.3-.7 .3-.8-.3-.8 .3zM40.5 93.2a4.6 4.6 0 0 0 .2 3.7h-1.1v.2h3.8a1.06 1.06 0 0 1 1.1-1.1 1.06 1.06 0 0 1 1 1.1h1.6v1.8h-2.1v1.3l.7 .3 .8-.4 .8 .4 .7-.4 .5 .3 .9-.1 .2-.1v-1.3h-2.1v-1.8a.73 .73 0 0 0 .7-.6 5.6 5.6 0 0 0 0-3.4l-1.2-.3-3.1-.1-3 .2zM43.6 97.1a.88 .88 0 0 1 1.7 0 .88 .88 0 0 1-1.7 0zM44.1 97.1a.35 .35 0 0 1 .7 0 .35 .35 0 0 1-.7 0zM41.9 93.7h1.2v3.1h-1.2zM44.9 93.7v1.2l.2 .3h1.9l.3-.1v-1.4zM47 99.1h.5v.6h.3l-.5 .6-.6-.6h.3z" fill-rule="evenodd"/>
</g>
<path d="M179.9 31.2a2.8 2.8 0 0 1 2.1-1h12a2.81 2.81 0 0 1 2.8 2.8v20.8a2.81 2.81 0 0 1-2.8 2.8h-12a2.81 2.81 0 0 1-2.8-2.8v-20.8l.1-.7z" fill-rule="evenodd" fill="#004fa3"/>
<path d="M180.2 31.5a2.35 2.35 0 0 1 1.8-.9h12.1a2.35 2.35 0 0 1 2.3 2.4v20.8a2.35 2.35 0 0 1-2.3 2.4h-12.1a2.35 2.35 0 0 1-2.3-2.4v-20.8l.1-.6z" fill-rule="evenodd" fill="#fff"/>
<path d="M180.7 31.6l.8-.5h.5h12.1a1.91 1.91 0 0 1 1.9 1.9v20.8a1.91 1.91 0 0 1-1.9 1.9h-12.1a1.91 1.91 0 0 1-1.9-1.9v-20.8l.1-.5z" fill-rule="evenodd" fill="#004fa3"/>
<g fill="#fff">
<path d="M184.1 46.6l-.2 .5v.8l.4-.2h.5a.46 .46 0 0 0 .8 0h.5a.46 .46 0 0 0 .8 0h.4l.4 .2v-.8l-.2-.5zM183.9 48.2v1.1h1.7v1.5a1.63 1.63 0 0 0-.8 1.7v.7a.92 .92 0 0 0 .3 1 .92 .92 0 0 0 .9 .2l2.6 .1 2.5-.2a1.26 1.26 0 0 0 .6-1.6v-.8l-.4-.9h.9v-.3h-3.1a.89 .89 0 0 1-.9 1 .89 .89 0 0 1-.9-1h-1.3v-1.4h1.7v-1.1l-.4-.2h-.4a.46 .46 0 0 1-.8 0h-.5a.46 .46 0 0 1-.8 0h-.5zM187.4 50.8a.75 .75 0 0 1 1.5 0 .75 .75 0 0 1-1.5 0zM187.9 50.8a.3 .3 0 0 1 .6 0 .3 .3 0 0 1-.6 0zM189.3 51h1v2.6h-1zM185.8 52.5v1.1h2l-.1-1.2-1.7-.1zM185.8 48.1l.5 .5h-.3v.5h-.4v-.5h-.2z" fill-rule="evenodd"/>
<path d="M184.1 46.6l-.2 .5v.8l.4-.2h.5a.46 .46 0 0 0 .8 0h.5a.46 .46 0 0 0 .8 0h.4l.4 .2v-.8l-.2-.5zM183.9 48.2v1.1h1.7v1.5a1.63 1.63 0 0 0-.8 1.7v.7a.92 .92 0 0 0 .3 1 .92 .92 0 0 0 .9 .2l2.6 .1 2.5-.2a1.26 1.26 0 0 0 .6-1.6v-.8l-.4-.9h.9v-.3h-3.1a.89 .89 0 0 1-.9 1 .89 .89 0 0 1-.9-1h-1.3v-1.4h1.7v-1.1l-.4-.2h-.4a.46 .46 0 0 1-.8 0h-.5a.46 .46 0 0 1-.8 0h-.5zM187.4 50.8a.75 .75 0 0 1 1.5 0 .75 .75 0 0 1-1.5 0zM187.9 50.8a.3 .3 0 0 1 .6 0 .3 .3 0 0 1-.6 0zM189.3 51h1v2.6h-1zM185.8 52.5v1.1h2l-.1-1.2-1.7-.1zM185.8 48.1l.5 .5h-.3v.5h-.4v-.5h-.2z" fill-rule="evenodd"/>
</g>
<path d="M117.8 73.3l.8-.5h.5h12.2a1.87 1.87 0 0 1 1.9 1.8v20a1.87 1.87 0 0 1-1.9 1.9h-12.2a1.87 1.87 0 0 1-1.9-1.9v-20l.1-.5z" fill-rule="evenodd" fill="#004fa3"/>
<path d="M118.3 73.5l.8-.2h12.2a1.38 1.38 0 0 1 1.4 1.4v19.9a1.38 1.38 0 0 1-1.4 1.4h-12.2a1.38 1.38 0 0 1-1.4-1.4v-19.9l.1-.5z" fill-rule="evenodd" fill="#fff"/>
<path d="M118.5 74l.6-.2h12.2a.87 .87 0 0 1 .9 .9v19.9a.88 .88 0 0 1-.9 .9h-12.2a.87 .87 0 0 1-.9-.9v-19.9z" fill-rule="evenodd" fill="#004fa3"/>
<g fill="#fff">
<path d="M121.2 78.8l4-3.2 .3 .4-.5 2.3 3.9-.3v2.2l-3.9-.3 .5 2.3-.3 .4-4-3.3-.2-.2z" fill-rule="evenodd"/>
<path d="M121.3 85.1l-.3 .4v.9l.4-.2h.5a.46 .46 0 0 0 .8 0h.5a.46 .46 0 0 0 .8 0h.5l.4 .2v-.9l-.3-.4zM121 86.7v1h1.8v1.5a1.63 1.63 0 0 0-.8 1.8v.7a.92 .92 0 0 0 .2 .9 .92 .92 0 0 0 1 .2l2.6 .1 2.5-.2a1.26 1.26 0 0 0 .6-1.5l-.1-.8-.3-1h.9v-.2h-3.2a.89 .89 0 0 1-.9 .9 .89 .89 0 0 1-.9-.9h-1.3v-1.5h1.8v-1l-.4-.3h-.5a.46 .46 0 0 1-.8 0h-.5a.46 .46 0 0 1-.8 0h-.5zM124.6 89.2a.75 .75 0 0 1 1.5 0 .75 .75 0 0 1-1.5 0zM125 89.2a.3 .3 0 0 1 .6 0 .3 .3 0 0 1-.6 0zM126.5 89.5h1v2.6h-1zM122.9 90.9v1.1h2l-.1-1.2h-1.6zM123 86.5l.4 .5h-.2v.5h-.4v-.5h-.3z" fill-rule="evenodd"/>
<path d="M121.3 85.1l-.3 .4v.9l.4-.2h.5a.46 .46 0 0 0 .8 0h.5a.46 .46 0 0 0 .8 0h.5l.4 .2v-.9l-.3-.4zM121 86.7v1h1.8v1.5a1.63 1.63 0 0 0-.8 1.8v.7a.92 .92 0 0 0 .2 .9 .92 .92 0 0 0 1 .2l2.6 .1 2.5-.2a1.26 1.26 0 0 0 .6-1.5l-.1-.8-.3-1h.9v-.2h-3.2a.89 .89 0 0 1-.9 .9 .89 .89 0 0 1-.9-.9h-1.3v-1.5h1.8v-1l-.4-.3h-.5a.46 .46 0 0 1-.8 0h-.5a.46 .46 0 0 1-.8 0h-.5zM124.6 89.2a.75 .75 0 0 1 1.5 0 .75 .75 0 0 1-1.5 0zM125 89.2a.3 .3 0 0 1 .6 0 .3 .3 0 0 1-.6 0zM126.5 89.5h1v2.6h-1zM122.9 90.9v1.1h2l-.1-1.2h-1.6zM123 86.5l.4 .5h-.2v.5h-.4v-.5h-.3z" fill-rule="evenodd"/>
</g>
<path d="M179 281l-6.3 6.2" fill="none" stroke="#231f20" stroke-width=".21"/>
<text font-size="6" fill="#231f20" x="173.9" y="272.2">TC1722_2</text>
<g font-size="5.6" fill="#231f20">
<text x="94.7" y="249.7">“ROADSIDE STOPPING PLACE LAYOUT”</text>
<text x="107.3" y="257.3">WITH DUMP POINT FACILITIES</text>
</g>
<g font-size="4.2" fill="#231f20">
<text x="100.6" y="267.2">APPROVED AS OFFICIAL TRAFFIC SIGN</text>
<text x="174.7" y="285.6">A</text>
<text x="180.7" y="285.6">B</text>
</g>
<text font-size="3.9" fill="#231f20" x="16" y="216.3">Notes:</text>
<g font-size="3.5" fill="#231f20">
<text x="16" y="221.2">1. The Fasten Seat Belt sign (G9-Q09) shall be erected</text>
<text x="19.9" y="225.9">at the exit from a road side stopping place.</text>
<text x="16" y="230.6">2. * For Dump Point symbol details see service symbol</text>
<text x="19.8" y="234.6">S26.</text>
<text x="21.5" y="267.8">Department of Transport and Main Roads</text>
<text x="18.1" y="271.8">Infrastructure Management &amp; Delivery Division</text>
<text x="16.7" y="280.7">Designed</text>
<text x="42.7" y="280.7">Checked</text>
<text x="69.7" y="280.7">Scale</text>
<text x="98.5" y="281.4">PRINCIPAL ENGINEER</text>
<text x="154.7" y="276.2">13/02/14</text>
<text x="157.4" y="281.2">Date</text>
<text x="178.6" y="279.1">Page 2 of 3</text>
<text x="16.9" y="284.8">TV 7/08</text>
<text x="43.3" y="284.8">DJ 7/08</text>
<text x="69.7" y="285.2">Not to Scale</text>
<text x="98.5" y="284.8">(Traffic Engineering)</text>
</g>
<g font-size="3.1" fill="#fff">
<text x="192.8" y="32.6" transform="rotate(-180 192.8 32.6)">LEFT</text>
<text x="190.6" y="37.2" transform="rotate(-180 190.6 37.2)">ON</text>
<text x="194.1" y="41.9" transform="rotate(-180 194.1 41.9)">300</text>
<text x="107.5" y="193.9">300</text>
<text x="108.7" y="203.2">LEFT</text>
<text x="111" y="198.5">ON</text>
</g>
<g font-size="2.8" fill="#231f20">
<text x="192.7" y="26.8" transform="rotate(-180 192.7 26.8)">G7-1-1*</text>
<text x="131.6" y="69.3" transform="rotate(-180 131.6 69.3)">G7-3-1* (R)</text>
<text x="86.3" y="76.8" transform="rotate(90 86.3 76.8)">G9-Q09</text>
<text x="70.3" y="102.7">Litter bin</text>
<text x="39.8" y="116.3">TC1722</text>
<text x="119.2" y="164">G7-3-1* (L)</text>
<text x="108.8" y="209">G7-1-1*</text>
</g>
<g font-size="2.7" fill="#fff">
<text x="39.6" y="107.3">DUMP</text>
<text x="39.4" y="111.3">POINT</text>
</g>
<g font-size="2" fill="#fff">
<text x="184.8" y="41.9" transform="rotate(-180 184.8 41.9)">m</text>
<text x="116.7" y="193.9">m</text>
</g>
<g font-size="2" fill="#231f20">
<text x="90.2" y="75.4" transform="rotate(90 90.2 75.4)">SEAT BELTS</text>
<text x="93" y="77" transform="rotate(90 93 77)">FASTEN</text>
</g>
</svg>
